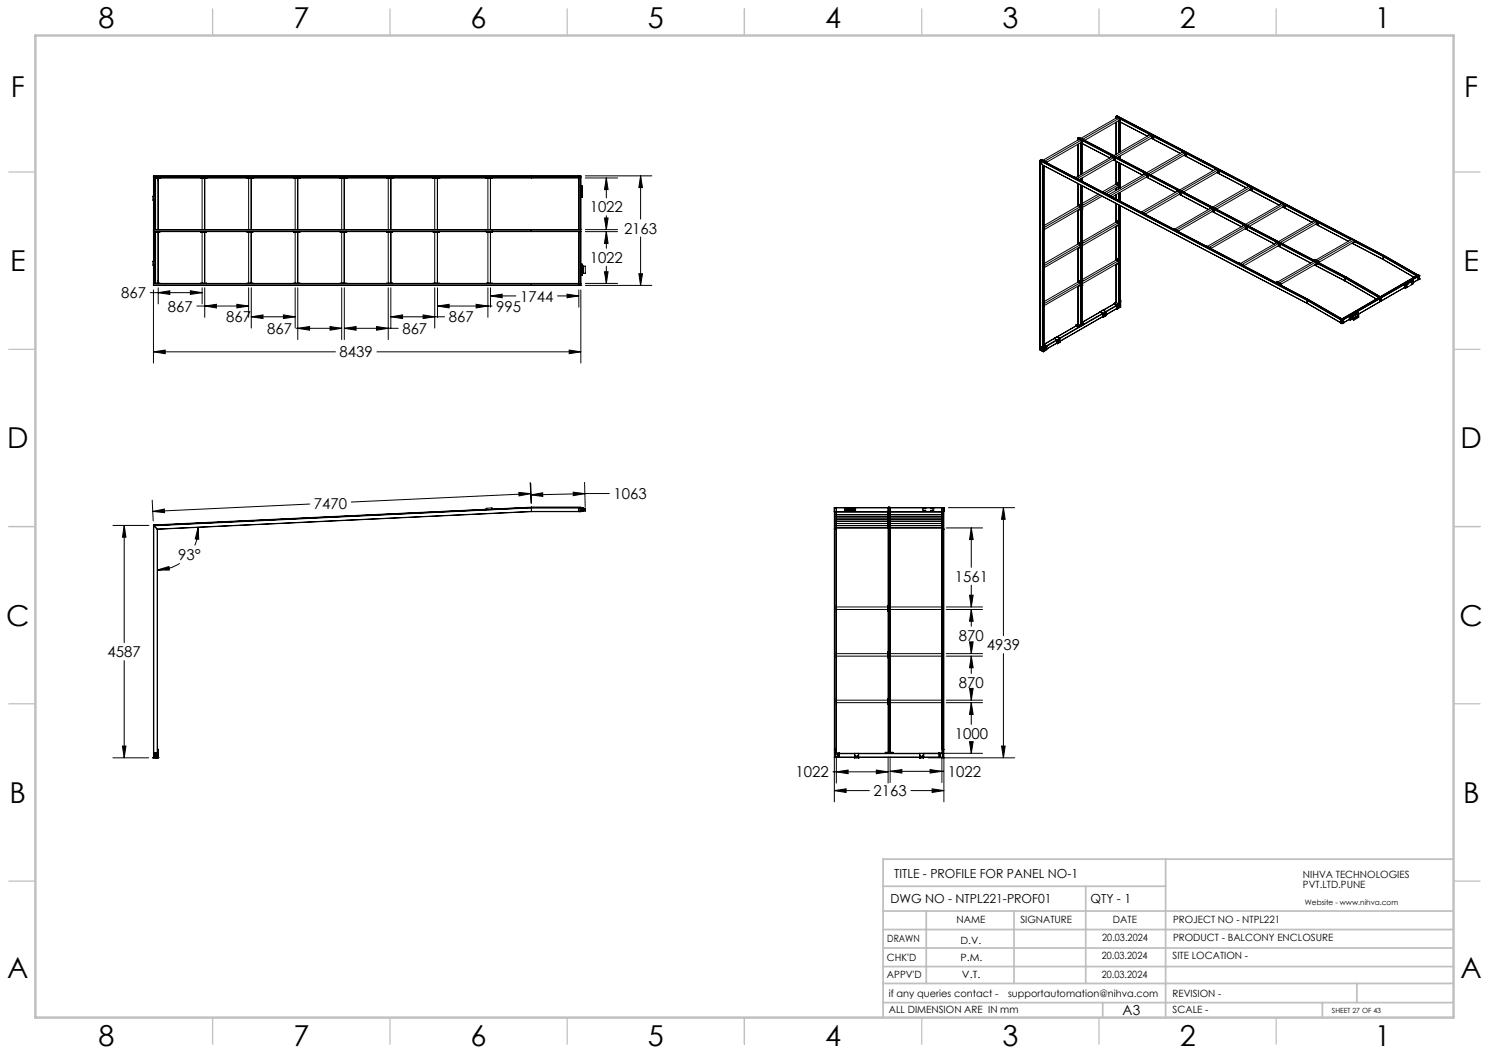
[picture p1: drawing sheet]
<svg xmlns="http://www.w3.org/2000/svg" width="420mm" height="297mm" viewBox="0 0 420 297" stroke-linecap="round" stroke-linejoin="round" font-family="sans-serif">
<g fill="none" stroke="#000" stroke-width=".28">
<path d="M304.1 39v.5M304.1 38.9v.1M304.1 39.2l1.1 .5M304.1 39v.1M304.1 39l66.2 34.7M304.1 38.9l66.2 34.7M304.1 39.1v.1M304.1 39.1l1.2 .6M304.4 38.8h.1M304.4 38.8l-.3 .1M304.4 38.8l75.3 39.4M304.4 38.8l75.4 39.4"/>
<path d="M304.9 39.6v.6M305 39.9h.1M305.1 39.9v.1M305.2 39.7l.1 .1M305.2 39.7h.1M305.3 39.8v.5M305.3 39.7v.1M305.3 39.8h.1M314.8 32.9v.4M314.8 32.8v.1M314.8 34.5v9M314.8 32.9l1.2 .6"/>
<path d="M314.8 32.9l1.1 .6M314.8 32.8l66.3 34.7M315.1 32.7h.1M315.1 32.7l75.4 39.4M315.1 32.7l-.3 .1M315.1 33.1l-10.2 5.9M315.5 34.1h.1M315.5 34.1l8.2 4.3M315.5 34.1v9M315.6 34.2v8.8M315.7 34l-.1-.6-10.2 5.9M315.7 34l-9.7 5.6"/>
<path d="M315.8 33.8h.1M315.9 34.4v8.5M315.9 33.5l.1 .1M316 33.6v.5M316 33.6h.1M316 33.5h-.1M316 33.5v.1M316 33.6l.1 .5-.4-.1M316 33.6l8.1 4.2M324.1 37.8l1.2 .6M324.1 37.8v.4M324.1 37.8l1.1 .6"/>
<path d="M324.7 39l8.2 4.3M324.7 38.9l8.3 4.3M324.9 38.2l-10.2 5.9M324.9 38.2l-.5-.2-10.2 5.9M324.9 38.2v.6M324.9 38.8l-9.7 5.6M324.9 38.8l.4 .2M325 38.6h.1M325.1 38.6h.1M325.2 38.4l.1 .1M325.2 38.4h.1M325.3 39h.1"/>
<path d="M325.3 38.5v.4M325.3 38.4h.1M325.3 38.9v.1M325.3 38.4v.1M325.3 38.9h.1M325.3 38.4v.5M325.3 38.5l8.1 4.2M43.3 51h.1M43.3 56.5h.1M43.3 55.3h.1M43.4 49.6l-.1 .1M43.4 49.6v30.9"/>
<path d="M43.4 51h.2M43.4 50.2h119.9M43.4 49.6h119.9M43.4 50.2h.1M43.4 50.7v.1M43.4 51v4.3M43.4 56.5v7.5M43.6 55.3h-.5v1.2h.5M43.6 50.2v14.5M43.9 50.2v14.5M44.6 50.2v14.5M44.6 51h.1"/>
<path d="M44.6 50.3h.1M44.7 50.3l-.1 14.4M44.7 51h.1M45 50.2h.1M45.1 50.2h.1M56.5 50.2h.1M56.6 50.2h.1M57 50.2v14.5M57.7 50.2v14.5M58.1 50.2h.1M58.2 50.2h.1M69.6 50.2h.1"/>
<path d="M69.7 50.2h.1M70.1 50.2v14.5M70.8 50.2v14.5M71.3 50.2h.1M82.8 50.2h.1M83.3 50.2v14.5M84 50.2v14.5M84.4 50.2h.1M84.5 50.2h.1M95.9 50.2h.1M96 50.2h.1M96.4 50.2v14.5"/>
<path d="M97.1 50.2v14.5M97.5 50.2h.1M97.6 50.2h.1M109 50.2h.1M109.1 50.2h.1M109.5 50.2v14.5M110.2 50.2v14.5M110.7 50.2h.1M110.8 50.2h.1M122.1 50.2h.1M122.2 50.2h.1M122.6 50.2v14.5"/>
<path d="M123.4 50.2v14.5M123.8 50.2h.1M123.9 50.2h.1M137.1 50.2h.1M137.6 50.2v14.5M138.3 50.2v14.5M138.7 50.2h.1M138.8 50.2h.1M149.9 49.6v.6M163.3 49.6h.1M163.3 50.2v14.6M163.3 49.6h.5"/>
<path d="M163.3 49.6v15.2M163.8 49.6h.1M163.8 50.2l-120.5-.1 .1 .1M163.8 49.6l-120.5 .1M163.8 49.6v15.2M163.8 52.5h.5v3.1h-.5M164.1 52.5v3.1M165.1 50.2h9.1M165.1 49.6h18.8M171 50.2v5.6M171 50.2l.5 3.3h-1zM180.7 49.6l.5 3.3h-1z"/>
<path d="M180.7 49.6v12.2M293.3 45.3l.1 52.5M293.4 45.2v.2M293.4 45.4l.6 1.1M293.4 45.4l75.3 39.3M293.4 45.2l75.4 39.4M293.7 45.1h.1M293.7 45.1l75.4 39.4M293.7 45.1l-.3 .1M293.8 45.1h.1M293.8 45.1l1.1 .6M293.8 45.1l1.2 .5"/>
<path d="M294 46.5h.1M294 46.5l74.7 39.1M294 46.5l.1 51.7M294.1 45.2l10.3-5.9 .5 .3-10.3 5.9zM294.2 46.6v50.7M294.5 46.7v50.4M294.9 45.7h.1M295 45.6l-.1 .1M295 45.6v.2M295 45.8h.1M303.1 49.9h.1M303.1 49.9l1.1 .6"/>
<path d="M304.1 40.7v9M304.1 51.8v6.3M304.1 59.3v9.5M304.2 50.5v.1M304.2 50.5h.1M304.2 58l.5 .3-10.2 5.9M304.2 58l-9.7 5.6M304.2 50.5l.1 .1M304.3 50.6h.1M304.3 57.6l-.1 .4M304.3 57.6l.4 .3M304.3 57.6h.1"/>
<path d="M304.4 59.1l.3 .2M304.5 58h.1M304.7 57.9v.1M304.7 57.9h.1M304.7 58.9l-10.2 5.9M304.7 58v1.2M304.8 40.2v9.1M304.8 50.5v.4M304.8 52.1v39.7M304.8 59.2l-.1 .1M304.8 40.2v.1M304.8 40.3l8.2 4.3"/>
<path d="M304.8 40.2l8.3 4.3M304.9 40.3v8.9M304.9 50.4v.5M304.9 52.2v39.6M304.9 40.2l-9.8 5.6M304.9 40.2l.3 .1M305.2 57.7h.1M305.2 58.9h.1M305.2 40.5v8.6M305.2 50.2v.9M305.2 52.3v39.3l-.3 .2M305.2 40.3h.1"/>
<path d="M305.3 40.3h-.1M309.8 54.8l-4.6 2.6M310.3 55.1l-5.1 2.9M310.9 55.3l-5.7 3.3M312.4 54.8h-.1M312.4 54.8l1.1 .6M312.4 54.8h.1M312.4 54.8l1.1 .5M313.4 44l1.1 .6M313.4 44l-.1 .4M313.4 44h.1M313.5 55.4l.1 .1"/>
<path d="M313.5 55.3v.1M313.5 55.3l.1 .2M313.6 55.5h.1M313.7 44.2l-10.3 5.9 .5 .2 10.3-5.9v.6M314.1 45.1l8.2 4.3M314.2 45l-9.8 5.7M314.2 45l.3 .2M314.3 44.8h.1M314.4 44.8h.1M314.5 44.6v.1M314.5 44.7l.1 .5M314.5 44.7h.1"/>
<path d="M314.5 44.6h.1M314.5 44.6l.1 .1M314.6 44.7v.4M314.6 45.1l-.1 .1M314.8 45.5v6.4M314.8 53.1v.7M314.8 54.9v1.2M314.8 57.4v5.2M315 51.8l.5 .3-4 2.3M315 51.8l-4 2.3M315 51.4l.4 .3M315 51.4v.4"/>
<path d="M315 51.4l.5 .2M315.1 52.9l.3 .2M315.2 51.8h.1M315.2 51.7v.1M315.4 51.7h.1M315.5 51.7v1.3M315.5 52.7l-3.5 1.9M315.5 51.6l-.1 .1M315.5 53l-.1 .1M315.5 51.6v.1M315.5 44.3v.3M315.5 45.9v7.4"/>
<path d="M315.5 54.5v2M315.5 57.7v28M315.6 44.2v.4M315.6 45.9v7.4M315.6 54.4v2.1M315.6 57.8v27.1M315.9 44v.8M315.9 46.1v7M315.9 54.3v2.4M315.9 58v26.7M321.7 59.7h-.1M321.7 59.7l1.1 .5"/>
<path d="M322 59.8l10.2-5.9 .6 .2-10.3 5.9zM322.7 48.9h.1M322.7 48.9l1.1 .5M322.7 48.9v.3M323 49l-10.3 5.9 .5 .3 10.3-5.9v.6M323.4 49.9l8.2 4.4M323.5 49.9l-9.8 5.6M323.5 49.9l.3 .1M323.6 49.6h.1M323.6 49.6l.1 .1M323.8 49.5h.1M323.8 49.5v.5"/>
<path d="M323.8 49.4v.1M323.8 49.5l.1 .5M323.9 50h-.1M332 53.7l-.1 .4M332 53.7l1.1 .6M332.7 54.8l8.2 4.3-8.3-4.3M332.8 54.7l-9.8 5.7M332.8 54.1v.6M332.8 54.7l.3 .2M332.9 54.5h.1M333.1 54.3v.1M333.1 54.3h.1"/>
<path d="M333.1 54.4v.5M333.4 42.7v.3M333.4 42.7l1.1 .5M333.4 42.6v.1M334 43.8l8.2 4.3M334.2 43.1l-10.2 5.9M334.2 43.1l-.5-.3-10.2 5.9M334.2 43.1v.6M334.2 43.7l-9.7 5.6M334.3 43.5h.1M334.4 43.5h.1M334.5 43.2l.1 .1"/>
<path d="M334.5 43.2h.1M334.6 43.3h.1M334.6 43.3v.5l-.4-.1M334.6 43.3l8.1 4.3M341.2 58.6l1.2 .5M341.2 58.6v.3M341.2 58.6l1.1 .6M341.9 59.7l8.3 4.3M342.1 59.6l-9.8 5.6M342.1 59v.6M342.1 59.6l.3 .1M342.2 59.4h.1"/>
<path d="M342.2 59.3v.1M342.3 59.2h.1M342.4 59.1l-.1 .1M342.4 59.1v.1M342.4 59.2h.1M342.4 59.2v.5M342.6 47.6l.1 .3M342.7 47.5l-.1 .1M342.7 47.5l1.1 .6M342.7 47.5h.1M343.5 47.9l-10.2 5.9M343.5 47.9l-.5-.2-10.2 5.9"/>
<path d="M343.5 48.5l-9.7 5.6M343.5 47.9v.6M343.5 48.5l.3 .2M343.6 48.3h.1M343.7 48.3h.1M343.8 48.1l.1 .1M343.8 48.7h.1M343.8 48.1h.1M343.9 48.2v.5M343.9 48.2h.1M343.9 48.2l8 4.2M351.5 52.9l-8.2-4.2 8.2 4.3"/>
<path d="M351.9 52.4v.3M351.9 52.4l1.2 .5M352 52.4l1.1 .5M352.6 53.5l8.2 4.4-8.3-4.4M352.8 52.8l-10.3 5.9M352.8 52.8l-.6-.3-10.1 5.9M352.8 53.4l-9.7 5.6M352.8 52.8v.6M352.8 53.4l.3 .1M352.9 53.2h.1M353 53.2h.1M353.1 52.9v.2"/>
<path d="M353.1 52.9h.1M353.2 53v.5M353.2 53l-.1 .1M353.2 53.5h-.1M353.2 53.1l8 4.2M361.2 57.3v.3M361.2 57.2v.1M361.2 57.2l1.2 .6M361.2 57.2h.1M361.3 57.2l1.1 .6M361.8 58.4l8.3 4.3M362.1 57.6l-10.3 6"/>
<path d="M362.1 57.6v.6M362.1 57.6l-.5-.2-10.3 5.9M362.1 58.2l-9.7 5.6M362.1 58.2l.3 .2M362.2 58h.1M362.4 57.8v.1M362.4 57.8h.1M362.4 57.9v.5M362.4 57.9h.1M362.4 58.4h.1M362.4 58.3v.1M362.4 57.9l8.1 4.2"/>
<path d="M43.1 74.8h.1M43.2 73.7h.1M43.1 73.7v1.1M43.2 73.7h.4M43.2 74.8h.4M43.3 66l.3 .1M43.3 65.3h.1M43.3 74.8h.1M43.3 73.7h.1M43.3 65.3h120.5M43.4 79.1l-.1 .1M43.4 79.1h.2"/>
<path d="M43.4 64.8h.1M43.4 79.9l-.1 .1 120.5-.1M43.4 64.8l-.1 .1h120.5M43.4 79.3l.2 .1zM43.4 64.7l120.4 .1M43.4 65.3h120.4M43.4 65.4h.1M43.4 66.1v7.6M43.4 74.8v4.3M43.4 79.3v.1M43.4 79.9h1.7M43.4 65.4h1.7"/>
<path d="M43.4 64.7v.1M43.4 79.9h.1M43.6 64l-.3 .1M43.6 65.4v14.5M43.9 65.4v14.5M44.4 65.3v.1M44.6 65.4v14.5M44.6 79.1h.1M44.6 79.2h.1M44.7 79.1v.1M45 64.7v.1M45 65.4h.1"/>
<path d="M45 79.9h.1M45.1 64.7v.1M45.1 65.4h.1M45.1 79.9h.1M56.5 79.9h1.7M56.5 65.4h1.7M56.5 64.7v.1M56.5 65.4h.1M56.6 64.7v.1M56.6 65.4h.1M56.6 79.9h.1M57 65.4v14.5"/>
<path d="M57.7 65.4v14.5M58.1 64.7v.1M58.1 65.4h.1M58.1 79.9h.1M58.2 64.7v.1M58.2 65.4h.1M58.2 79.9h.1M69.6 79.9h1.7M69.6 65.4h1.8M69.6 64.7v.1M69.6 65.4h.1M69.7 64.7v.1"/>
<path d="M69.7 65.4h.1M69.7 79.9h.1M70.1 65.4v14.5M70.8 65.4v14.5M71.3 64.7v.1M71.3 65.4h.1M71.3 79.9h.1M82.8 65.4h1.7M82.8 64.7v.1M82.8 65.4h.1M82.8 79.9h.1M83.3 65.4v14.5"/>
<path d="M84 65.4v14.5M84.4 64.7v.1M84.4 65.4h.1M84.4 79.9h.1M84.5 79.9h.1M84.5 64.7h.1M84.5 65.4h.1M84.5 79.9h-1.7M95.9 65.4h1.7M95.9 64.7v.1M95.9 65.4h.1M96 64.7v.1"/>
<path d="M96 65.4h.1M96 79.9h.1M96.4 65.4v14.5M97.1 65.4v14.5M97.5 64.7v.1M97.5 65.4h.1M97.5 79.9h.1M97.6 79.9h.1M97.6 64.7h.1M97.6 65.4h.1M97.6 79.9h-1.7M109 79.9h1.8"/>
<path d="M109 65.4h1.8M109 64.7v.1M109 65.4h.1M109.1 64.7v.1M109.1 65.4h.1M109.1 79.9h.1M109.5 65.4v14.5M110.2 65.4v14.5M110.7 64.7v.1M110.7 65.4h.1M110.7 79.9h.1M110.8 64.7v.1"/>
<path d="M110.8 65.4h.1M122.1 79.9h1.8M122.1 65.4h1.8M122.1 64.7v.1M122.1 65.4h.1M122.2 64.7v.1M122.2 65.4h.1M122.2 79.9h.1M122.6 65.4v14.5M123.4 65.4v14.5M123.8 64.7v.1M123.8 65.4h.1"/>
<path d="M123.8 79.9h.1M123.9 64.7v.1M123.9 65.4h.1M123.9 79.9h.1M137.1 64.7v.1M137.1 65.3h1.7M137.1 79.9h1.7M137.6 65.4v14.5M138.3 65.4v14.5M138.7 64.7v.1M138.7 65.3v.1M138.7 79.9h.1"/>
<path d="M138.8 65.3h.1M138.8 64.8h.1M149.9 64.9v.4M149.9 64.9h.1M149.9 80h.1M163.3 65.3v14.6h-119.9M163.3 65.3v15.2M163.8 65.3h.1M163.8 64.8v.1M163.8 64.9v.4M163.8 65.3v15.2M163.8 74.5h.5v3.1h-.5"/>
<path d="M164.1 74.5v3.1M164.3 75.1h.8v2h-.8M164.5 75.1v2M165.1 64.8h9.1M165.1 65.3h9.1M165.1 79.9h9.1M170.5 61.5h1l-.5 3.3zM170.5 76.7h1l-.5 3.2zM171 60.9v3.9M171 65.3v4.7M171 75.1v4.8M171 65.3l.5 3.3h-1z"/>
<path d="M180.2 77.2h1l-.5 3.3zM180.7 66.8v13.7M304.1 70v9.5M304.2 79.5l.5 .3-10.2 5.9M304.2 79.5l-9.7 5.6M304.2 68.7l.5 .3-10.2 6M304.2 68.7l-9.7 5.7M304.3 79.1l.4 .2M304.4 69.8l.3 .2M304.5 68.7h.1M304.5 79.5h.1M304.5 79.4h.1"/>
<path d="M304.7 68.6l-.4-.3-.1 .4M304.7 68.6v.1M304.7 68.6h.1M304.7 79.3v.1M304.7 68.7v1.3M304.7 79.4v1.3M304.7 69.6l-10.2 5.9M304.7 79.3l-.4-.2-.1 .4M304.7 79.3h.1M304.8 70h-.1M305.2 79.1h.1M305.2 68.4h.1"/>
<path d="M314.8 74.5v10.8M314.8 63.8v9.6M315 62.5l.5 .3-10.3 6M315 62.5l-9.8 5.7M315 73.3l.5 .3-10.3 5.9M315 73.3l-9.8 5.6M315 62.2v.3M315 72.9v.4M315 62.2l.4 .2M315 62.2h.1M315 72.9l.4 .2M315 72.9h.1"/>
<path d="M315 62.2l.5 .2M315.1 63.6l.3 .2M315.1 74.4l.3 .1M315.2 62.5h.1M315.2 73.3h.1M315.2 73.2h.1M315.4 63.8h.1M315.4 62.4l.1 .1M315.4 73.1l.1 .1M315.5 62.5v1.3M315.5 73.2v1.3M315.5 74.2l-10.3 5.9"/>
<path d="M315.5 63.4l-10.3 6M315.5 62.4v.1M315.5 62.4h-.1M315.5 73.1v.1M315.5 73.1h-.1M315.5 63.7v.1M315.5 74.5h-.1M322.8 60.2v.1M322.8 60.2h.1M322.8 60.2l.1 .1M322.9 60.3h.1M330.9 64.5h.1"/>
<path d="M330.9 64.5l1.2 .6M331.3 64.7l10.2-6 .6 .3-10.3 5.9zM332.1 65.1h.1M332.1 65.1v.1M332.1 65.2h.1M340.2 69.4h.1M340.2 69.4l1.1 .6M340.3 69.4l1.1 .5M340.6 69.5l10.2-5.9 .5 .2-10.2 6zM341.3 70h.1M341.4 69.9l-.1 .1M341.4 69.9v.1"/>
<path d="M341.4 70h.1M349.5 74.2h.1M349.5 74.2l1.1 .6M350.5 63.4l1.1 .6M350.6 63.4l-.1 .4M350.6 63.4l1 .6M350.6 74.8l.1 .1M350.7 74.9h.1M351.2 64.5l8.3 4.3M351.2 64.5l8.2 4.3M351.3 64.4l-9.7 5.7M351.3 63.8v.6"/>
<path d="M351.3 64.4l.3 .2M351.5 64.2h.1M351.6 64h.1M351.6 64l.1 .1M351.6 64.6h.1M351.7 64.6h.1M351.7 64.1v.5M351.7 64.6h-.1M351.7 64.1h.1M359.8 68.3v.3M359.8 68.3h.1M359.8 68.3l1.1 .6"/>
<path d="M359.8 68.3l1.1 .5M360.1 79.4h.1M360.1 79.4v.4M360.1 79.4l1.1 .6M360.1 79.4l1.1 .5M360.3 79.8h.1M360.4 79.5l10.3-5.9 .5 .3-10.3 5.9zM360.5 69.4l9.2 4.8M360.6 68.7l-10.3 5.9M360.6 68.7l-.5-.3-10.3 6M360.6 68.7v.6M360.6 69.3l-9.8 5.7"/>
<path d="M360.8 69.1h.1M360.9 68.9h.1M360.9 68.8v.1M361 68.9v.5l-.4-.1M361 68.9h.1M361.2 80h.1M361.2 79.9v.1M361.2 79.9l.1 .1M370.3 73.5v.3M370.4 73.4l-.1 .1M370.4 73.4l1.1 .6M370.5 62.1v.3"/>
<path d="M370.5 62.1l1.2 .5M370.8 74.7l8.6 4.6M370.8 73.4v-.2l1.2 .6M370.8 73.2l1.1 .6M370.9 73.6h.1M371.1 63.2l9.2 4.8-9.2-4.8M371.2 73.9v.6M371.2 74.5l-9.9 5.7M371.2 74.5l.4 .1M371.4 74.3h.1M371.3 62.5l-10.2 5.9M371.3 62.5l.1 .6"/>
<path d="M371.3 62.5l-.5-.3-10.2 6M371.4 74.2v.1M371.4 63.1l-9.7 5.6M371.4 63.1l.3 .1M371.5 62.9h.1M371.5 74v.1M371.5 74h.1M371.5 74.1l.1 .5M371.6 74.1h-.1M371.6 74.1v.5M371.6 74.4l7.8 4.1M371.6 74.2l7.8 4.1"/>
<path d="M371.7 62.6v.2M371.7 62.6h.1M371.7 63.2h.1M371.7 62.8l.1 .4M371.7 62.6v.1M371.7 62.7v.1M371.7 62.7l.1 .5M371.7 62.8l9.3 4.8M371.8 63.2h-.1M371.8 74h.1M371.9 73.8l.1 .1M371.9 73.8h.1"/>
<path d="M372 73.9v.2M372 73.8h.1M372 73.8v.1M372 73.8v.3M379.4 79.2v.1M379.4 79.2l8.8 5.1M379.4 78.5v.7M379.4 78.5l9.9 5.6M379.4 78.3v.2M379.4 78.3l9.9 5.7M379.7 78.2h.1M379.7 78.2l-.3 .1"/>
<path d="M379.7 78.2l9.9 5.7M379.8 78.2l9.8 5.7M381.1 67.3v.3M381.1 67.3l1.1 .5M381.4 68.6l8.8 4.6M381.4 68.6l8.7 4.6M381.9 67.7l-10.2 5.9M381.9 67.7l.1 .6M381.9 67.7l-.5-.3-10.2 5.9M382 68.3l-10 5.7M382 68.3l.3 .1M382.1 68h.1"/>
<path d="M382.2 67.8h.1M382.2 67.8l.1 .1M382.3 67.9v.5M382.3 68.4h.1M382.3 67.9h.1M382.3 68.2l7.9 4M382.3 68.3l7.8 4.1M390.1 73.2h.1M390.1 73.2l8.8 5M390.1 72.4v.8M390.1 72.4l9.5 5.4M390.2 72.2l-.1 .2"/>
<path d="M390.2 72.2l9.8 5.8M390.5 72.1h.1M390.5 72.1l-.3 .1M390.5 72.1l9.8 5.7M390.5 72.1l9.5 5.4M398.1 79.5v.1M398.4 78.9l-2.2 1.3M398.4 78.9l.1 .2M398.5 79.9v.1zM398.5 79.1l-2.2 1.2M398.5 79.1h.2M398.7 79.1l-2.2 1.3"/>
<path d="M398.7 79.1v.9l-2.2 1.3M400 78.9h.1M400 77.5h.1M400 78.8h.1M400 77.5l-10.6 6.2 10.2-6M400 78.9l-1.3 .8M400 77.5l.4 .2M400 78v.9M400 78v.8M400.3 77.8h.1M400.3 77.8l.1 .1M400.3 78.7h.1"/>
<path d="M400.3 78.7l-.3 .2M400.3 77.8l-.3 .2M400.4 78.7h.1M400.4 77.8h.1M400.4 77.7v.1M400.4 78.6l-.1 .1M400.4 77.7l-10.7 6.2M400.4 78.6v.1M400.4 77.8v.8M400.4 77.8l-2 1.1M400.4 78.6l-1.7 1M42.4 82.5h14.6"/>
<path d="M43.3 80.4l.1 .1M43.3 80.4l120.5 .1M43.3 81.8v20.6M43.3 99.2h51.3M43.3 99.2l3.3-.5v1.1zM43.4 80.5h119.9M44.6 81.2v4.5M44.6 82.5l3.3-.5v1zM53.7 82l3.3 .5-3.3 .5zM55.5 86.3h14.6M57 81.2v4.5M57.7 81.2v8.3"/>
<path d="M57.7 86.3l3.4-.5v1.1zM66.8 85.8l3.3 .5-3.3 .6zM70.1 81.2v8.3M70.9 89.4l3.3-.6v1zM70.9 81.2v11.3M70.9 89.4h12.4M70.9 89.4h.1M79.9 88.8l3.4 .6-3.4 .4zM83.3 81.2v11.3M83.6 92.6h12.8M84 81.2v14.6M84 92.6l3.3-.5v1z"/>
<path d="M93.1 92.1l3.3 .5-3.3 .5zM96.4 81.2v14.6M97.1 92.6h15.2M97.1 81.2v14.6M97.1 92.6l3.3-.5v1zM106.2 92.1l3.3 .5-3.3 .5zM106.3 99.2h57.5M109.5 81.2v14.6M110.2 89.4l3.4-.6v1zM110.2 89.4h15.2M110.2 81.2v11.3M119.3 88.8l3.3 .6-3.3 .4z"/>
<path d="M122.6 81.2v11.3M123.4 86.3h15.4M123.4 81.2v8.3M123.4 86.3l3.3-.5v1.1zM134.3 85.8l3.3 .5-3.3 .6zM137.6 81.2v8.3M138.4 81.2v5.4M138.4 83.5h7.1M138.4 83.5l3.2-.5v1zM149.9 80.4h.1M149.9 80v.4M157.3 83.5h6"/>
<path d="M159.9 83l3.4 .5-3.4 .5zM160.5 98.7l3.3 .5-3.3 .6zM163.3 81.8v4.8M163.3 80.5h.1M163.3 80.5h.5M163.8 80.5h.1M163.8 81.8v20.6M165.1 80.5h18.8M293.3 97.8h.1M293.3 97.6l.1 .1M293.3 97.6h.1M293.4 98.7h.1"/>
<path d="M293.3 97.9v.7M293.4 97.8l-.1 .8 .2 .2M293.4 97.8l-.1 .1M293.4 97.7l.6 .4M293.4 97.8l.7 .4M293.4 97.8l.6 .4M293.5 98.7v.1M293.5 98.7l.6-.3-.6 .4M293.9 99l.1 .1M293.9 99h.1M294 98.1h.1M294 98.2l.1 .1"/>
<path d="M294 99.1h.1M294 98.2l-.7 .4M294.1 98.1h.1M294.1 98.2h.1M294.1 98.3v.8M294.1 98.9l-.2 .1M294.1 98.3l-.7 .4M294.1 98v.1M294.1 99.1l.1 .1M294.1 99.1h-.1M294.1 97.3l.1 .1M294.1 97.3v.7"/>
<path d="M294.1 98.1v1M294.1 98.1l.1 .1M294.1 97.3h.1M294.1 97.3h.2M294.2 99.2h.1M294.2 97.4h.1M294.2 97.4v1.8M294.3 97.3l-.1 .1M294.3 97.3h.1M294.3 97.4v1.8M294.3 97.3v.1M294.4 97.4v.1"/>
<path d="M294.5 97.4l-.1 .1M294.5 97.9l-.1 .1M294.5 97.8h.1M294.5 97.8l-.1 .1M294.5 97.4h.1M294.5 97.4h-.1M294.5 97.1h.1M294.5 97.8v.1M294.5 98.4h.1M294.5 98.8v.1M294.5 97.9h.1M294.5 97.1l-.4 .2"/>
<path d="M294.5 98.7v.1M294.5 98.2v.2M294.5 97.8l-.1 .2M294.5 98.3v.1M294.5 98.2l.1 .1M294.5 98.7l.1 .1M294.5 98.3h.1M294.5 98.7h.1M294.5 98.8h.1M294.6 98.8l-.1 .1M294.6 98.7l-.1 .1M294.6 98.3l-.1 .1"/>
<path d="M294.6 97.1h.1M294.6 97.1l.1 .1M294.6 97.1l-.3 .2M294.7 97.2l-.4 .1M294.7 97.9h.1M294.7 97.3l.4 .2M294.7 97.5h.1M294.7 97.6h.1M294.7 97.2v.7M294.8 97.5h.1M294.9 97.5l-.2 .1M294.9 97.5l-.1 .1"/>
<path d="M295 98.5v.1M295 98.4v.1M295 98v.1M295 98.4l.1 .1M295.1 97.5h.1M295.1 97.5l.1 .1M295.1 97.5l-.4 .3M295.1 98.5l-.1 .1M295.1 98.5h-.1M295.1 98l-.1 .1M295.2 97.6h.1M295.2 97.6l-.5 .3"/>
<path d="M295.2 97.6l.1 .1M295.3 97.7v1l-1 .5M297.4 95.5h.1M297.4 95.4h.1M297.4 95.5l-2.9 1.6M297.4 95.4v.1M297.4 95.4l.7 .5M297.4 95.5l.7 .3M297.4 95.5l-2.8 1.6M298 96.8l.2 .1M298.1 95.8l.1 .2-2.9 1.6M298.1 95.8l-3 1.7"/>
<path d="M298.1 95.9h.1M298.1 96.8l-2.8 1.6M298.2 96.7l-.1 .1M298.2 95h.1M298.2 95l-.8 .4M298.2 96.7l-2.9 1.7M298.2 95.9v1M298.2 96.9h.1M298.2 95l.7 .4M298.3 96.9h.1M298.4 96.2h.1M298.3 96.2h.1"/>
<path d="M298.4 96.5l.3-.2v.2l-.3 .2zM298.5 96.4v.1M298.6 96.4l.1 .1M298.8 96h.1M298.9 96.3l12.2-7.1-12.2 7.1M298.9 95.4h.1M298.9 95.4v1M298.9 96.4h.1M298.9 95.4l-.8 .5M298.9 96.4l-.7 .5M299 96.4v.1M299 96.4l-.7 .5"/>
<path d="M299 96.5l-.7 .4M303.5 91.9h.1M303.5 91.6v.3M303.5 91.9l-5.3 3.1M303.6 91.7l.6 .3M303.6 91.7v.2M303.6 91.9l.6 .4M303.8 91.6h.1M303.8 91.6v.1M303.9 91.6h-.1M303.9 91.6h.1M304.1 80.7v10.7"/>
<path d="M304.1 91.4l-.5 .3M304.1 91.4l.7 .4M304.2 92h.2M304.2 92.3h.2M304.2 92v.3M304.2 92.3l-5.3 3.1-.7-.4M304.4 91.9l-.1 .1M304.4 80.5l.3 .2M304.4 91.9h.1M304.4 92v.3M304.4 91.9v.1M304.7 80.7h.1"/>
<path d="M304.7 80.3l-10.2 6M304.8 91.8h.1M305.2 80.4h.1M305.5 91.2l-.1 .1M305.5 91.2v.1M305.5 91.3h-.1M305.5 91.3h.1M305.7 91.4l-1.3 .8-.9-.4M305.7 91.5l-1.3 .8M305.7 91.4h.1M305.7 91.5h.1M305.7 91.2v.3"/>
<path d="M310.3 87.9v.1M310.3 87.9h.1M310.3 88l-5.1 2.9 .5 .4-1.3 .7M310.3 88h.1M310.3 87.9l.8 .5M310.4 88l.6 .4M310.4 88l-5.1 2.9M311 89.4l.2 .1M311 89.3l.2 .1M311 89.3l.1 .1M311 88.4l-12.1 7.1M311 88.4l-5.3 3"/>
<path d="M311.1 88.4v1M311.1 87.5h.1M311.1 87.5l-.8 .4M311.1 87.5l.8 .4M311.2 89.4h.1M311.2 89.5h.1M311.2 89.4v.1M311.4 88.7h.1M311.3 88.7h.1M311.4 89l.3-.2-.3 .4zM311.5 88.9l-.1 .1M311.5 88.9l.2 .1"/>
<path d="M311.7 88.5h.1M311.9 87.9h.1M311.9 87.9v1M311.9 88.9l.1 .1M311.9 87.9l-.8 .5M311.9 88.9l-.8 .5M312 89h.1M312 89l-.8 .5M314.2 85.6h.1M314.2 85.6v.2M314.2 85.8l-3.1 1.7M314.2 85.6l.7 .4"/>
<path d="M314.2 85.8l.7 .3M314.2 85.8l-3 1.7 .7 .4 3-1.8M314.5 85.5v.1M314.5 85.5h.1M314.6 85.5l-.1 .1M314.6 85.5v.1M314.8 85.3l-.6 .3M314.8 85.3l.7 .4M314.9 86h.1M314.9 86.1l.1 .1M314.9 86v.1M314.9 85.9h.1"/>
<path d="M315 87.1h.1M315 87l-3.1 1.8M315 86.1l.1 .1M315 86.1v1M315 86.3l-3.1 1.7M315 86v.1M315 86l.1 .1M315 85.8l-.1 .1M315 85.8v.1M315 85.8h.1M315.1 87.1h.1M315.1 87.1v.1"/>
<path d="M315.1 86.2v.9M315.1 87.1l.1 .1M315.1 86.1v.1M315.1 85.8l-.1 .1M315.1 85.8v.1M315.1 86.1h.1M315.2 86.1l-.1 .1M315.3 86.3v.1M315.3 86.8v.1M315.3 86.7v.2M315.3 86.7v.1M315.3 86.2v.1"/>
<path d="M315.3 86.2l.1 .1M315.3 86.7h.1M315.3 86.7l.1 .1M315.4 86.8l-.1 .1M315.4 86.7l-.1 .1M315.4 86.3l-.1 .1M315.4 86.3h-.1M315.4 86.7v.1M315.5 85.7h.1M315.6 85.7h.1M315.6 84.9l.1 .1M315.6 84.9v.8"/>
<path d="M315.6 84.9h.1M315.6 85.8h.1M315.6 85.8l-.5 .3M315.6 85.7l-.6 .3M315.7 85.7l-.1 .1M315.7 85.8l-.5 .3M315.7 85v.1M315.7 85.7v.1M315.7 85v.7M315.7 85.8h.1M315.7 84.9v.1M315.7 85.1v.7"/>
<path d="M315.7 84.9h.1M315.8 84.9l-.1 .2M315.8 84.9l.3-.1v1.8l-.9 .6M315.8 86v.1M315.8 86.5h.1M315.8 86.4v.1M315.8 85.9v.1M315.9 86l-.1 .1M315.9 86.4l-.1 .1M315.9 85.1h.1M315.9 85.5v.1M315.9 86h.1"/>
<path d="M315.9 86.4v.1M315.9 85v.1M315.9 85.5h.1M315.9 85h.1M315.9 84.7h.1M315.9 84.9v.1M315.9 85l.1 .1M315.9 84.9l.1 .1M315.9 84.7l-.3 .2M315.9 84.7l.1 .1M315.9 86.5h-.1M315.9 85.9l-.1 .1"/>
<path d="M315.9 84.7h.2M315.9 85.9v.1M316 85.5l-.1 .1M316 85.4l-.1 .1M316 85.1h-.1M316 85l-.1 .1M316 85v.1M316 85.4v.1M316 84.8h.1M316 84.8l-.3 .1M316.1 84.7l-.1 .1M361.1 80.2h.1"/>
<path d="M361.2 80l.1 .4M361.3 80v.4M368.7 85.5v.1M368.7 85.5l9.8 5.7M368.7 84.7v.8M368.8 84.6l-.1 .1M368.8 84.6l9.8 5.8-9.9-5.7M369 84.5h.1M369 84.5l-.2 .1M369 84.5l9.9 5.7M369.1 84.5l9.4 5.5M378.1 90.2l.1 .9"/>
<path d="M378.1 90.2h.1M378.2 91.1l.3 .2M378.2 90.2h.1M378.2 90.2l.3 .2M378.2 91h.1M378.2 90.1l-.1 .1M378.2 90.2l.3 .1M378.2 90.2v.9M378.2 91v.1M378.5 90.3v.1M378.5 91.3h.1M378.5 91.2l.1 .1"/>
<path d="M378.6 91.3h.1M378.6 91.2h.1M378.6 91.3h-.1M378.6 90.4l-.1 .9M378.9 90.2v.9M378.9 90.2v.8M378.9 90.2l-.3 .2M378.9 91.1h.1M378.9 91.1l-.3 .2M378.9 90.2h.1M378.9 91v.1M380.6 90.1l-1.7 .9"/>
<path d="M380.6 90.1l.1 .1M380.6 90.1l-2.1 1.2M380.7 89.3l-.1-.1v.9M380.7 89.3v.9M380.7 90.2l.2 .1M380.7 89.3l.2 .1M380.9 89.4v.9M381.1 89.9v.1zM381.1 89.4v.2zM381.3 89.4v.1M381.3 89.5h.1M381.3 89.8h.1"/>
<path d="M381.3 89.2v.8M381.3 89.2l.1 .1M381.3 90l.1 .1M381.3 90.1l-.4 .2M381.4 89.3h.1M381.4 90.1h.1M381.5 89.3v.1M381.5 90.1l.3 .2M381.5 89.4l.3 .2M381.7 90h.1M381.8 90v.1M381.8 89.8l-.3-.1 .2 .3"/>
<path d="M381.8 89.6v.2M381.8 90.1v.2M382.8 87.9l-4.3 2.5M382.8 87.9l.1 .1M382.8 88.5h.1M382.8 88.5l-1.4 .8M382.8 88.5l-1.5 .7M382.9 88.5l-1.4 .9M382.9 88.5l.4 .3M382.9 88.5h.1M382.9 88l-2.2 1.3M382.9 88l.2 .1"/>
<path d="M383 89.1l.2 .1M383.1 88.1l-2.2 1.3M383.1 88.1v.6M383.2 89.2h.1M383.2 89.2l-1.5 .8M383.2 89.2l-1.4 .8M383.2 89.2l.1 .1M383.3 88.8l-1.5 .8M383.3 88.8v.2l-1.5 .8M383.3 89.3v.2l-1.5 .8M383.3 89.3l-1.5 .8M388.9 84l-10.7 6.2"/>
<path d="M389.2 84.2l-10.7 6.1M389.3 84.1v.8l.3-.2M389.3 84.9h.1M389.3 84.1v.8M389.3 84v.1M389.3 84.1h.1M389.6 83.9h.1M389.6 83.9l-.3 .2M389.6 84l-.3 .1M389.7 84.7l-.1 .1M389.7 83.9v.8M396.2 81.1l-13.1 7.5"/>
<path d="M396.2 80.2l.1 .1M396.2 81.1l.1 .1M396.2 80.2v.9M396.2 80.3l-13.4 7.6M396.3 80.3v.9M396.3 81.2l.2 .1M396.3 80.3l.2 .1M396.5 80.4v.9M397 80.8l.1 .1zM397 80.2l-.1 .1M397 80.7l-.1 .2M398.1 80.1v.2z"/>
<path d="M398.1 80.1v.1M146.4 138.9l3.3 .3-3.3 .7zM149.5 136.1l.4 5.8-.2-5.5M149.7 139.2l-50.6 2.4M149.8 139.6l3.3-.6v1zM161.7 138.8l3.3 .4-3.3 .6zM164.9 136.1l.2 6.8M165 139.2l-15.2 .4M171.9 139.2h-6.9M31.9 148.2h10.1M35 148.2l.5 3.3h-1zM35 148.2v33.1"/>
<path d="M42.9 141.1l.3 5.8M43.1 144.2l3.3-.6v1zM43.3 148.2l.1 .1M43.3 148.1l.1 .1M43.3 148.1v65.6M43.4 148.2h.1M43.4 148.3v64.2M43.4 148.3l.9 .9M44.3 149.2l.1 .1M44.3 149.2v63.3M44.4 149.3v62M50.7 158.9l-2.3 1.2-1.9 .5-2.1 .2"/>
<path d="M55.9 148.8l.2 3.3-1-.1zM55.9 148.8l-.2 2.6-.8 2.4M87.4 142.2l-44.3 2M137.1 143.6l-93.8 4.5M137.4 143.7h.1M138.6 143.6h.1M138.5 143.7h.1M138.9 143.7l-.2-.4-1.5 .1-.1 .4M149.9 143v.1M149.9 143.2v.1M149.9 144.2v.1M149.9 143l13.9 .1"/>
<path d="M149.9 143.2h14.4v1M149.9 143.3h13.9M149.9 144.3h13.9M149.9 143l-11.1 .6M149.9 143.1v.1M149.9 143.3v.9M149.9 143.3l-106.5 5M149.9 143.2l-106.6 5M149.9 144.3l-105.5 5M149.9 144.2l-105.6 5M149.9 143.1h13.9M149.9 143.1l-11.1 .5"/>
<path d="M163.3 143.2h.1M163.3 143.2v1.1M163.8 143.2h.1M163.8 144.3h.1M163.8 143.1v1.2M164.1 143.2v1.1M164.3 143.5h.1M164.3 143.3h.8v.2l-.6 .2 .2 .3h.4v.2h-.6M164.3 144h.1M164.3 143.3h.1M164.5 144.2h-14.6M164.5 144.2h.1"/>
<path d="M235.3 144.3h30.9M235.3 143.2h.1M235.4 149.3h.1M235.3 144.2l.1 67.1M235.3 143.3l.1 1M235.3 143.2h30.9M235.3 143.2v83M235.4 149.3h.4M235.9 143.3h.1M235.9 144.2l-.1 .1M235.9 143.3v.9M235.9 144.3v68h.8"/>
<path d="M235.8 149.3h.1M235.9 144.2l-.1 67.1M235.9 148.9h14.6M235.9 148.2h14.6M235.9 145.8h14.6M235.9 148.3h14.6M235.9 145.2h14.6M235.9 144.4h14.6M235.9 148.8h14.6M235.9 146.4h14.6M235.9 147h14.6M235.9 147.7h14.6"/>
<path d="M235.9 145.1h.1M235.9 144.5h.1M235.9 148.2h.1M235.9 146.3h.1M235.9 147.5h.1M235.9 147.6h.1M235.9 148.8h.1M235.9 145.7h.1M235.9 146.9h.1M235.9 147.1h.1M235.9 144.4v4.5M238.2 143.2v1.1"/>
<path d="M238.5 144v.1zM238.8 143.6h.1M238.8 143.9h.1M238.8 143.6v.3M238.8 143.6h2M238.8 143.9h2M238.8 143.3h2M238.8 143.6v-.3h2v.3M238.8 143.5h2M238.8 143.9v.3M238.8 144h2M238.8 144.2h2"/>
<path d="M240.8 143.6h.1M240.8 143.9h.1M240.8 143.6v.3M240.8 143.9v.3M241.3 143.2v1.1M250.5 145.1h.1M250.5 144.5h.1M250.5 148.2h.1M250.5 146.3h.1M250.5 147.5h.1M250.5 147.6h.1M250.5 148.8h.1"/>
<path d="M250.5 145.7h.1M250.5 146.9h.1M250.5 147.1h.1M250.6 149.2h.1M250.5 144.3v67.9M250.6 143l-.1 1.1h.6M250.6 143.1l-.1 1h.5M250.6 143.1v.1M250.6 144.3v67.9M250.6 149.2h.4M250.6 143h.4M251 143l.1 .1"/>
<path d="M251 143.1h.1M251 143.1v.1M251 144.3v67.9M251 149.2h.1M251 143.1v1M251.1 148.9h14.6M251.1 144.3v67.9M251.1 148.2h14.6M251.1 145.8h14.6M251.1 148.3h14.6M251.1 145.2h14.6M251.1 144.4h14.6"/>
<path d="M251.1 148.8h14.6M251.1 146.4h14.6M251.1 147h14.6M251.1 147.7h14.6M251.1 145.1h.1M251.1 144.5h.1M251.1 148.2h.1M251.1 146.3h.1M251.1 147.5h.1M251.1 147.6h.1M251.1 148.8h.1M251.1 145.7h.1"/>
<path d="M251.1 146.9h.1M251.1 147.1h.1M251.1 144.4v4.5M260.2 143.2v1.1M262.6 143.3v.2zM263.4 143.2v1.1M265.6 144.4v4.5M265.6 145.1h.1M265.6 144.5h.1M265.6 148.2h.1M265.6 146.3h.1M265.6 147.5h.1"/>
<path d="M265.6 147.6h.1M265.6 148.8h.1M265.6 145.7h.1M265.6 146.9h.1M265.6 147.1h.1M265.7 144.3v68h-.8M265.7 149.2l.4 .1M265.7 144.2v67.1M265.7 143.3v.9M265.7 143.3h.1M265.7 144.2v.1M266.1 149.3h.1"/>
<path d="M266.2 143.2h.1M266.2 144.2l-.1 67.1M266.2 143.3l-.1 1M266.2 143.2v83M266.9 148.9h10.2M267.5 143.2h18.7M274 148.9l.5 3.3h-1zM274 148.9v11.1M283 143.2l.5 3.3h-1zM283 143.2v36.1M44.4 160.8l3.2-1 .2 1zM235.9 170.7v1.7"/>
<path d="M235.9 172.3h.1M235.9 170.8h.1M235.9 171.2h14.6M235.9 171.9h14.6M250.5 172.3h.1M250.5 170.8h.1M250.5 172.4h.1M250.5 170.7h.1M251.1 170.7v1.7M251.1 172.3h.1M251.1 170.8h.1M251.1 171.2h14.5"/>
<path d="M251.1 171.9h14.5M265.6 172.3h.1M265.6 170.8h.1M265.7 170.7v1.7M266.9 171.2h10.2M266.9 171.9h10.2M273.5 167.9h1l-.5 3.3zM274 171.9l.5 3.3h-1zM274 165.1v6.1M274 171.9v4.7M35 186.3v27.4M235.9 183.8v1.8"/>
<path d="M235.9 197v1.7M235.9 198.6h.1M235.9 197.1h.1M235.9 185.5h.1M235.9 183.9h.1M235.9 184.4h14.6M235.9 185.1h14.6M235.9 197.5h14.6M235.9 198.2h14.6M250.5 198.6h.1M250.5 197.1h.1M250.5 198.7h.1"/>
<path d="M250.5 197h.1M250.5 185.5h.1M250.5 185.6h.1M250.5 183.8h.1M250.5 183.9h.1M251.1 183.8v1.8M251.1 197v1.7M251.1 198.6h.1M251.1 197.1h.1M251.1 185.5h.1M251.1 183.9h.1M251.1 184.4h14.5"/>
<path d="M251.1 185.1h14.5M251.1 197.5h14.5M251.1 198.2h14.5M265.6 198.6h.1M265.6 197.1h.1M265.6 185.5h.1M265.6 183.9h.1M265.7 183.8v1.8M265.7 197v1.7M266.9 184.4h10.2M266.9 185.1h10.2M266.9 197.5h10.2"/>
<path d="M266.9 198.2h10.2M273.5 181h1l-.5 3.4zM273.5 194.2h1l-.5 3.3zM274 185.1l.5 3.2h-1zM274 198.2l.5 3.3h-1zM274 181.6v2.8M274 185.1v4.9M274 195v2.5M274 198.2v6.1M283 184.4v29.3M31.9 213.7h10M34.5 210.4h1l-.5 3.3z"/>
<path d="M43.1 213.7h.1M43.2 213.7h.6M43.3 212.3h1.1M43.3 213.5l.3 .1zM43.4 212.5h-.1M43.4 212.5h.9M43.4 212.5l-.1 .1 1.1-.1v1.1h-.3l.3-.1M43.7 213.6h.1M43.7 213.4h.1M43.7 213.7v-1h.3v1M43.7 213h.1M43.7 213.1h.1"/>
<path d="M43.7 213.4v.2M43.7 213.1l.1 .2M43.7 212.9v.2M43.7 213.1v.1M43.8 212.8h.2M43.8 212.8l-.1 .3M43.8 213.3h.2M43.8 213.7h.1M43.8 213.1h.2M43.8 212.8v.3M43.8 213.1v.2M43.9 213.7h.1"/>
<path d="M44 213.6h.1M44 212.8h.1M44 213.3h.1M44 213.1h.1M44 212.8v.3M44 213.1v.2M44 212.9v.2M44 213.1v.1M44 213.7h.6M44 213h.1M44 212.9h.1M44 213.2v.1"/>
<path d="M44 213.4v.2M44 213.4h.1M44.3 212.5l.1 .1M44.3 212.5h.1M44.4 211.3l.3 .1M44.4 212.3h.1M44.4 211.3v.1M44.4 213.6h.1M44.4 212.3v.1M44.4 213.6h.3M44.4 212.3h.2M44.4 211.4h.3"/>
<path d="M44.4 211.4v.9M44.4 212.4v1.2M44.4 213.6v.1M44.4 212.4h.2M44.6 211.4v2.2M44.6 211.4h.1M44.6 213.7h.1M44.7 213.6h-.3M44.7 211.4v2.2M234.9 217.7h15.6M235.4 213.6h5.7M235.6 211.5l.1 .1z"/>
<path d="M235.6 213.3h.1M235.8 211.3l-.5 .1M235.8 211.3l.1 .1M235.9 217.7l3.3-.5v1zM235.9 213.6v7.3M236.7 212.3l.1 .1M236.7 212.3v1.3M236.8 212.5h12.9M236.8 213.5h4.3M236.8 212.6h4.3M241.1 213.7h.1M241.1 212.5h.1"/>
<path d="M241.1 212.5v1.2M241.1 212.5h1.1M241.1 213.7h1.1M241.4 213.4h.5v.2h-.5zM241.4 213.4v.2M241.4 213.6h.1M241.4 213.4h.1M241.5 213.4h.1M241.5 213.4h.3M241.5 213.6h.3M241.5 213.6h.1M241.6 213.4h.1"/>
<path d="M241.7 213.4h.1M241.7 213.6h.1M241.8 213.4h.1M241.8 213.4v.2M241.8 213.6h.1M242 213h.1M242.2 213.7h.1M242.2 212.5h.1M242.2 213.6h17.2M242.2 213.5h17.2M242.2 212.5v1.2M242.2 212.6h17.2"/>
<path d="M247.2 217.2l3.3 .5-3.3 .5zM249.7 212.3h.2zM249.7 212.5h.2M249.9 212.2l-.2 .3M249.9 212.5h1.8M249.9 212.3h1.8M249.9 212.2v.3M249.9 212.2h1.8M250.5 213.5v7.4M251.1 213.5v7.2M251.1 217.6h15.1M251.1 217.6l3.3-.5v.9z"/>
<path d="M251.7 212.2l.1 .3M251.7 212.3h.1zM251.7 212.5h.1M251.7 212.2v.3M259.4 213.7h.1M259.4 212.5h.1M259.4 213.7h1.1M259.4 212.5v1.2M259.4 212.5h1.1M259.7 213.4h.5v.2h-.5zM259.8 213.4v.2M259.8 213.6h.1"/>
<path d="M259.8 213.4h.1M259.8 213.4h.3M259.8 213.6h.3M259.9 213.6h.1M259.9 213.6h.2M259.9 213.4h.2M259.9 213.4h.1M260 213.4h.1M260 213.6h.1M260.1 213.4v.2M260.1 213.4h.1M260.1 213.6h.1"/>
<path d="M260.5 213.7h.1M260.5 213.6h5.7M260.5 212.5h.1M260.5 213.5h4.3M260.5 212.6h4.3M260.5 212.5v1.2M261.8 213.7h24.4M262.4 217.1l3.3 .5-3.3 .4zM264.9 212.3v1.3M264.9 212.3l-.1 .1M265.7 213.6v7.1M265.7 211.3v.1"/>
<path d="M265.7 211.3l.5 .1M265.8 213.3h.2zM265.8 212.7h.2zM273.5 209.2h1l-.5 3.3zM274 209.4v3.1M277.1 212.5h-25.3M282.5 210.4h1l-.5 3.3zM235.3 223h9.9M235.3 223l3.4-.5v1zM257 223h9.2M262.9 222.5l3.3 .5-3.3 .5z"/>
<circle cx="43.5" cy="50.7" r=".11"/>
<circle cx="43.5" cy="65.9" r=".11"/>
<circle cx="43.5" cy="64.3" r=".11"/>
<circle cx="43.5" cy="65.9" r=".07"/>
<circle cx="43.5" cy="64.3" r=".07"/>
<circle cx="398.2" cy="79.6" r=".08"/>
<circle cx="398.5" cy="79.5" r=".08"/>
<circle cx="396.7" cy="80.5" r=".08"/>
<circle cx="396.7" cy="81" r=".07"/>
<circle cx="397" cy="80.3" r=".1"/>
<circle cx="238.5" cy="144" r=".08"/>
<circle cx="238.5" cy="143.5" r=".07"/>
<circle cx="238.5" cy="143.5" r=".08"/>
<circle cx="241" cy="143.5" r=".08"/>
<circle cx="241" cy="143.5" r=".07"/>
<circle cx="241" cy="144" r=".08"/>
<circle cx="241" cy="144" r=".07"/>
<circle cx="260.5" cy="143.5" r=".08"/>
<circle cx="260.6" cy="144" r=".08"/>
<circle cx="260.6" cy="143.5" r=".07"/>
<circle cx="261" cy="144.1" r=".12"/>
<circle cx="261" cy="143.4" r=".08"/>
<circle cx="261" cy="143.4" r=".11"/>
<circle cx="261" cy="144.1" r=".07"/>
<circle cx="262.6" cy="143.4" r=".11"/>
<circle cx="262.6" cy="144.1" r=".07"/>
<circle cx="262.6" cy="144.1" r=".11"/>
<circle cx="263.1" cy="143.5" r=".08"/>
<circle cx="263.1" cy="144" r=".08"/>
<circle cx="263.1" cy="143.5" r=".07"/>
<circle cx="235.6" cy="212.1" r=".13"/>
<circle cx="235.6" cy="212.1" r=".07"/>
<circle cx="235.7" cy="211.6" r=".11"/>
<circle cx="235.7" cy="212.7" r=".06"/>
<circle cx="235.7" cy="213.3" r=".11"/>
<circle cx="235.7" cy="212.7" r=".11"/>
<circle cx="236.4" cy="212.7" r=".11"/>
<circle cx="236.4" cy="213.3" r=".12"/>
<circle cx="236.4" cy="212.7" r=".06"/>
<circle cx="236.4" cy="213.3" r=".06"/>
<circle cx="241.3" cy="213.1" r=".07"/>
<circle cx="259.7" cy="213.1" r=".06"/>
<circle cx="260.2" cy="213" r=".07"/>
<circle cx="265.2" cy="213.3" r=".12"/>
<circle cx="265.2" cy="212.7" r=".06"/>
<circle cx="265.2" cy="213.3" r=".06"/>
<circle cx="265.2" cy="212.7" r=".12"/>
<circle cx="265.9" cy="212.7" r=".11"/>
<circle cx="265.9" cy="213.3" r=".13"/>
<circle cx="265.9" cy="211.6" r=".11"/>
<circle cx="265.9" cy="212.2" r=".11"/>
<circle cx="266" cy="212.1" r=".08"/>
<circle cx="266" cy="211.6" r=".07"/>
</g>
<g fill="none" stroke="#c0c0c0" stroke-width=".35">
<path d="M60 2.5v7.5M110 2.5v7.5M160 2.5v7.5M210 2.5v7.5M260 2.5v7.5M310 2.5v7.5M360 2.5v7.5M2.5 48.5h7.5M410 48.5h7.5M2.5 98.5h7.5M410 98.5h7.5M2.5 148.5h7.5"/>
<path d="M410 148.5h7.5M2.5 198.5h7.5M410 198.5h7.5M2.5 248.5h7.5M410 248.5h7.5M60 287v7.5M110 287v7.5M160 287v7.5M210 287v7.5M260 287v7.5M310 287v7.5M360 287v7.5"/>
</g>
<g fill="none" stroke="#c0c0c0" stroke-width=".5">
<path d="M249.1 257h160.9M249.1 250h79.7M261.3 257v20.4M286 257v20.4M306.2 250v27.4M328.8 242.3v44.7M410 242.3h-160.9v44.7M249.1 272.6h160.9M249.1 267.4h160.9M249.1 262.2h160.9M249.1 277.4h160.9M382.7 277.4v5.4"/>
<path d="M249.1 282.8h160.9M311 282.8v4.2M373 282.8v4.2"/>
</g>
<path d="M10 10h400v277h-400z" fill="none" stroke="#c0c0c0" stroke-width=".7"/>
<path d="M283 143.2l.5 3.3h-1zM282.5 210.4h1l-.5 3.3zM274 148.9l.5 3.3h-1zM273.5 167.9h1l-.5 3.3zM274 171.9l.5 3.3h-1zM273.5 181h1l-.5 3.4zM274 185.1l.5 3.2h-1zM273.5 194.2h1l-.5 3.3zM274 198.2l.5 3.3h-1zM273.5 209.2h1l-.5 3.3zM235.9 217.7l3.3-.5v1zM247.2 217.2l3.3 .5-3.3 .5zM251.1 217.6l3.3-.5v.9zM262.4 217.1l3.3 .5-3.3 .4zM262.9 222.5l3.3 .5-3.3 .5zM235.3 223l3.4-.5v1zM149.8 139.6l3.3-.6v1zM161.7 138.8l3.3 .4-3.3 .6zM43.1 144.2l3.3-.6v1zM146.4 138.9l3.3 .3-3.3 .7zM35 148.2l.5 3.3h-1zM34.5 210.4h1l-.5 3.3zM44.4 160.8l3.2-1 .2 1zM55.9 148.8l.2 3.3-1-.1zM44.6 82.5l3.3-.5v1zM53.7 82l3.3 .5-3.3 .5zM57.7 86.3l3.4-.5v1.1zM66.8 85.8l3.3 .5-3.3 .6zM70.9 89.4l3.3-.6v1zM79.9 88.8l3.4 .6-3.4 .4zM84 92.6l3.3-.5v1zM93.1 92.1l3.3 .5-3.3 .5zM97.1 92.6l3.3-.5v1zM106.2 92.1l3.3 .5-3.3 .5zM119.3 88.8l3.3 .6-3.3 .4zM110.2 89.4l3.4-.6v1zM134.3 85.8l3.3 .5-3.3 .6zM123.4 86.3l3.3-.5v1.1zM138.4 83.5l3.2-.5v1zM159.9 83l3.4 .5-3.4 .5zM160.5 98.7l3.3 .5-3.3 .6zM43.3 99.2l3.3-.5v1.1zM171 50.2l.5 3.3h-1zM170.5 61.5h1l-.5 3.3zM171 65.3l.5 3.3h-1zM170.5 76.7h1l-.5 3.2zM180.7 49.6l.5 3.3h-1zM180.2 77.2h1l-.5 3.3z" fill="#000"/>
<g font-size="8.1">
<text x="27.8" y="8">8</text>
<text x="82.8" y="8">7</text>
<text x="132.8" y="8">6</text>
<text x="182.8" y="8">5</text>
<text x="232.8" y="8">4</text>
<text x="282.8" y="8">3</text>
<text x="332.8" y="8">2</text>
<text x="387.8" y="8">1</text>
<text x="3" y="27.2">F</text>
<text x="413" y="27.2">F</text>
<text x="2.8" y="76.5">E</text>
<text x="412.8" y="76.5">E</text>
<text x="2" y="126.5">D</text>
<text x="412" y="126.5">D</text>
<text x="1.7" y="176.5">C</text>
<text x="411.7" y="176.5">C</text>
<text x="2.7" y="226.5">B</text>
<text x="412.7" y="226.5">B</text>
<text x="2" y="275.7">A</text>
<text x="412" y="275.7">A</text>
<text x="27.8" y="295">8</text>
<text x="82.8" y="295">7</text>
<text x="132.8" y="295">6</text>
<text x="182.8" y="295">5</text>
<text x="232.8" y="295">4</text>
<text x="282.8" y="295">3</text>
<text x="332.8" y="295">2</text>
<text x="387.8" y="295">1</text>
</g>
<g font-size="4.2">
<text x="166.3" y="59.9">1022</text>
<text x="176" y="65.9">2163</text>
<text x="166.3" y="74.1">1022</text>
<text x="34.2" y="84.1">867</text>
<text x="47.3" y="87.9">867</text>
<text x="140" y="87.9">995</text>
<text x="146.7" y="85.1">1744</text>
<text x="63.8" y="90.9">867</text>
<text x="75.4" y="94.2">867</text>
<text x="113.5" y="94.2">867</text>
<text x="126.6" y="90.9">867</text>
<text x="95.8" y="100.8">8439</text>
<text x="88.6" y="143.5">7470</text>
<text x="173.1" y="140.8">1063</text>
<text x="50.3" y="158">93°</text>
<text x="269.3" y="164.1">1561</text>
<text x="30.3" y="185.4">4587</text>
<text x="270.5" y="180.7">870</text>
<text x="278.3" y="183.4">4939</text>
<text x="270.5" y="194.1">870</text>
<text x="269.3" y="208.4">1000</text>
<text x="224.4" y="219.3">1022</text>
<text x="267.4" y="219.1">1022</text>
<text x="246.4" y="224.6">2163</text>
</g>
<text font-size="3.9" x="316.7" y="286.4">A3</text>
<g font-size="3.5">
<text x="252.2" y="247.7">TITLE - PROFILE FOR PANEL NO-1</text>
<text x="251.2" y="254.8">DWG NO - NTPL221-PROF01</text>
<text x="307.6" y="254.8">QTY - 1</text>
</g>
<g font-size="2.8">
<text x="367.5" y="247.7">NIHVA TECHNOLOGIES</text>
<text x="367.5" y="250.5">PVT.LTD.PUNE</text>
<text x="269.8" y="260.4">NAME</text>
<text x="287.8" y="260.4">SIGNATURE</text>
<text x="313.9" y="260.5">DATE</text>
<text x="330.9" y="260.5">PROJECT NO - NTPL221</text>
<text x="250.3" y="265.7">DRAWN</text>
<text x="270.9" y="266.1">D.V.</text>
<text x="310.9" y="265.5">20.03.2024</text>
<text x="330.9" y="265.5">PRODUCT - BALCONY ENCLOSURE</text>
<text x="250.2" y="271.1">CHK'D</text>
<text x="250.2" y="275.8">APPV'D</text>
<text x="270.9" y="271.1">P.M.</text>
<text x="271.3" y="275.8">V.T.</text>
<text x="310.8" y="270.6">20.03.2024</text>
<text x="310.8" y="275.8">20.03.2024</text>
<text x="330.7" y="270.6">SITE LOCATION -</text>
<text x="250.7" y="281.1">if any queries contact -</text>
<text x="284.3" y="281.1">supportautomation@nihva.com</text>
<text x="330.7" y="281.1">REVISION -</text>
<text x="250.7" y="285.6">ALL DIMENSION ARE IN mm</text>
<text x="330.7" y="285.6">SCALE -</text>
</g>
<text font-size="2.1" x="368.1" y="255.1">Website - www.nihva.com</text>
<text font-size="2" x="375.7" y="285.6">SHEET 27 OF 43</text>
</svg>
